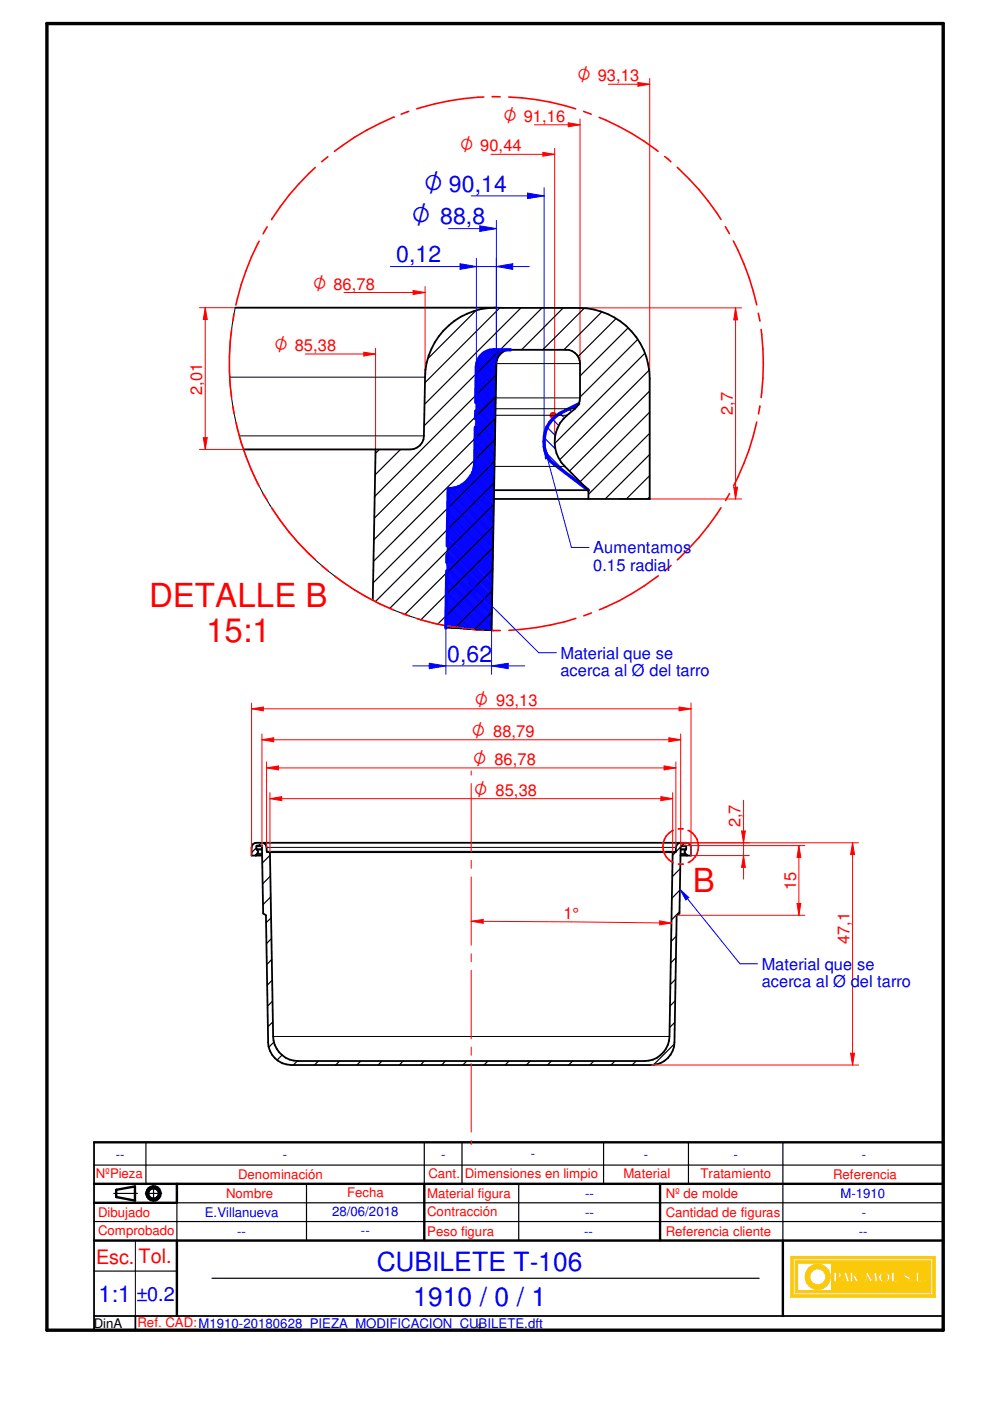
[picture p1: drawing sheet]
<svg xmlns="http://www.w3.org/2000/svg" width="210mm" height="297mm" viewBox="0 0 210 297" stroke-linecap="round" stroke-linejoin="round" font-family="sans-serif">
<path d="M9.9 5h190.1v277h-190.1z" fill="none" stroke="#000" stroke-width=".72"/>
<g fill="none" stroke="#000" stroke-width=".51">
<path d="M19.9 255h17.6M19.9 251h180.1M24.6 252.3v1.5M28.6 251.5v3.1M140 251v12M19.9 263h180.1M166 263v16"/>
<circle cx="32.5" cy="253" r="1.5"/>
<circle cx="32.6" cy="253" r="1.14"/>
</g>
<path d="M19.9 242.2v39.8h180.1v-39.8M19.9 279h180.1M28.7 279v3" fill="none" stroke="#000" stroke-width=".38"/>
<g fill="none" stroke="#000" stroke-width=".25">
<path d="M19.9 247h180.1M19.9 259h180.1M24.1 253h5M30.8 253h3.5M30.9 242.2v8.8M32.6 251.3v3.5M37.5 255v8M65 251v12M98 242.2v8.8M110 251v12M128 242.2v8.8M146 242.2v8.8"/>
<path d="M166 242.2v20.8M19.9 269.5h17.6M45 271h116"/>
</g>
<g fill="#faca0a">
<path d="M167.7 266.4v8.6h30.5v-8.6zM168.1 266.9h29.7v7.7h-29.7z" fill-rule="evenodd"/>
<path d="M168.6 267.3v6.8h28.7v-6.8zM193.1 271.5a.3 .3 0 0 1 .6 0 .3 .3 0 0 1-.6 0zM194.2 269.7h.6v1.9h.8v.2h-1.4zM195.9 271.4l.4-.1v.4l-.3 .1zM169.1 267.8h7.2v5.8h-7.2zM176.8 269.7h.8a.61 .61 0 0 1 .8 .5 .61 .61 0 0 1-.6 .7h-.4v.9h-.6zM179 269.7h.5l.6 2.1h-.6l-.1-.4h-.6l-.2 .4h-.2zM180.3 269.7h.5v.9l.8-.9h.3l-.5 .7 .7 1.4h-.7l-.5-.9-.1 .9h-.5zM182.2 270.6h.8v.2h-.8zM183.7 269.7h.3l.7 1.4 .8-1.4h.3l.3 2.1h-.6l-.1-1.2-.7 1.2h-.2l-.6-1.2-.2 1.2h-.4zM186.4 270.2a1.19 1.19 0 0 1 1.7-.4 1.19 1.19 0 0 1 .3 1.7 1.2 1.2 0 0 1-1.5 .2 1.2 1.2 0 0 1-.5-1.5zM189 269.7h.6v1.9h.8v.2h-1.4zM191.6 270a.73 .73 0 0 1 .8-.3 .73 .73 0 0 1 .6 .6l-.3 .1a.35 .35 0 0 0-.3-.5 .35 .35 0 0 0-.4 .4l.3 .1a.74 .74 0 0 1 .6 1.1 .74 .74 0 0 1-1.2 .1l-.1-.5h.2v.3a.35 .35 0 0 0 .5 .2 .35 .35 0 0 0 .1-.5 .88 .88 0 0 1-.8-1.1z" fill-rule="evenodd"/>
</g>
<g fill="none" stroke="#faca0a" stroke-width=".25">
<path d="M176.8 269.7h.8a.63 .63 0 0 1 .7 .3 .63 .63 0 0 1 0 .8l-.9 .1v.9h-.6zM179 269.7h.5l.6 2.1h-.6l-.1-.4h-.6l-.2 .4h-.2zM180.3 269.7h.5v.9l.8-.9h.3l-.5 .7 .7 1.4h-.7l-.5-.9-.1 .9h-.5zM183.7 269.7h.3l.7 1.4 .8-1.4h.3l.3 2.1h-.6l-.1-1.2-.7 1.2h-.2l-.6-1.2-.2 1.2h-.4zM186.4 270.2a1.19 1.19 0 0 1 1.7-.4 1.19 1.19 0 0 1 .3 1.7 1.2 1.2 0 0 1-1.5 .2 1.2 1.2 0 0 1-.5-1.5zM191.8 271.3h.1M192.2 271.7l-.4-.3v-.3h-.2a.73 .73 0 0 0 .4 .7 .73 .73 0 0 0 .8-.1M192.2 271.7h.1M192.2 269.7l-.4 .2-.2 .4a1.24 1.24 0 0 0 .9 1l.1 .1M192.3 269.7h.1M192.3 269.7l.6 .3 .1 .3-.3 .1a.35 .35 0 0 0-.3-.5 .35 .35 0 0 0-.4 .4l1 .6-.2 .8M192.3 270.4h.1"/>
<path d="M192.6 271.4h.1M192.6 271.4l-.4 .3M192.8 271.7h.1"/>
</g>
<path d="M171.3 269.1a2.65 2.65 0 0 1 2.9-.9 2.65 2.65 0 0 1 1.8 2.4h-.9a1.75 1.75 0 0 0-2.6-1.4 1.75 1.75 0 0 0 0 3 1.75 1.75 0 0 0 2.6-1.4h.9a2.66 2.66 0 0 1-3.6 2.4 2.66 2.66 0 0 1-1.1-4.1z" fill-rule="evenodd" fill="#faca0a"/>
<path d="M171.5 268.9a2.65 2.65 0 0 1 2.8-.7 2.65 2.65 0 0 1 1.7 2.4h-.9a1.74 1.74 0 0 0-2.6-1.4 1.74 1.74 0 0 0 0 3 1.74 1.74 0 0 0 2.6-1.4h.9a2.65 2.65 0 0 1-3.7 2.3 2.65 2.65 0 0 1-.8-4.2z" fill="none" stroke="#faca0a" stroke-width=".25"/>
<path d="M177.4 270l.4 .2v.4l-.3 .2h-.1z" fill-rule="evenodd" fill="#faca0a"/>
<path d="M177.4 270l.4 .2v.4l-.3 .2h-.1z" fill="none" stroke="#faca0a" stroke-width=".25"/>
<path d="M179.1 270.3l.2 .8h-.5z" fill="#faca0a"/>
<path d="M179.1 270.3l.2 .8h-.5z" fill="none" stroke="#faca0a" stroke-width=".25"/>
<path d="M187.1 270.2a.65 .65 0 0 1 .8-.1 .65 .65 0 0 1 .3 .7 .68 .68 0 0 1-.7 .9 .68 .68 0 0 1-.6-.9z" fill-rule="evenodd" fill="#faca0a"/>
<g fill="none" stroke="#faca0a" stroke-width=".25">
<path d="M167.7 266.4h30.5v8.6h-30.5zM168.1 266.9h29.7v7.7h-29.7zM168.6 267.3h28.7v6.8h-28.7zM169.1 267.8h7.2v5.8h-7.2zM182.2 270.6h.8v.2h-.8zM187.2 270l.3-.1a.9 .9 0 0 1 .6 .9 .9 .9 0 0 1-.6 .9 .96 .96 0 0 1-.3-1.7zM189 269.7h.6v1.9h.8v.2h-1.4zM194.2 269.7h.6v1.9h.8v.2h-1.4zM195.9 271.4l.4-.1v.4l-.3 .1z"/>
<circle cx="193.4" cy="271.5" r=".27"/>
</g>
<path d="M19.9 242.2h180.1M24.6 253.8l4 .8M28.6 251.5l-4 .8M37.5 251v4M90 251v12M37.5 263v16" fill="none" stroke="#000" stroke-width=".51"/>
<g fill="none" stroke="#000" stroke-width=".25">
<path d="M54.4 179.7l-1.1 1.1M55.4 178.7l-.6 .6M144.3 179.6l-1.7 1.7M145.2 178.7l-.6 .6M57.2 181.4l-1.6 1.6M57.3 185.8l-1.6 1.6M57.4 190.2l-1.6 1.6M57.5 194.6l-1.1 1.1M57.6 199l-1.1 1.1M143.4 198.5l-1.1 1.1M144.1 193.3l-1.7 1.7M144.1 188.7l-1.6 1.8"/>
<path d="M144.2 184.1l-1.7 1.8M57.6 203.4l-1 1.1M57.7 207.8l-1.1 1.1M57.8 212.3l-1.1 1M57.9 216.7l-1.1 1M143.1 216.7l-1.1 1.1M143.2 212.2l-1.1 1.1M143.3 207.6l-1.2 1.1M143.3 203l-1.1 1.2M58.1 220.9l-1.1 1.1M59.8 223.7l-1 1M63 225l-.8 .8"/>
<path d="M67.5 225l-.8 .8M72 225l-.8 .8M76.5 225l-.9 .8M81 225l-.8 .8M85.5 225l-.8 .8M90 225l-.8 .8M94.4 225l-.8 .8M99 225l-.9 .8M103.5 225l-.9 .8M107.9 225l-.8 .8M112.4 225l-.8 .8M116.9 225l-.8 .8"/>
<path d="M121.4 225l-.8 .8M125.9 225l-.8 .8M130.4 225l-.9 .8M134.9 225l-.9 .8M143 221.4l-4.4 4.4M37.5 255h162.5M90 242.2v8.8"/>
</g>
<g fill="none" stroke="#000" stroke-width=".21">
<path d="M54.4 180h1.1M54.4 179.5h1.1M56.5 179.7h86.8M144.3 180h1.2M144.3 179.5h1.2M54.4 180.1h1.1M54.5 180.2h1M54.6 180.9h.9M56.6 180.5h86.7M144.3 180.9h1M144.3 180.2h1M144.3 180.1h1.2"/>
<path d="M57.9 219.8h84M28.7 263v16"/>
</g>
<path d="M55.5 178.7h88.8M54.2 181.3l.5-.6v-.3l-.3-.4v-.7h1.1l.3 14.4 .6 .4 .5 26.9a4.9 4.9 0 0 0 4.8 4.8h76.4a4.9 4.9 0 0 0 4.9-4.8l.5-26.9 .6-.4 .3-14.4h1.1v.7l-.3 .4v.3l.4 .6M54.2 181.3h1.3M54.2 181.3v.1M55.5 181.4h-2.2v-1.7a1.01 1.01 0 0 1 1.1-1h1a.96 .96 0 0 1 1.1 1l.1 .8 .1 .2 86.6-.1a1.78 1.78 0 0 1 .7-1.9 2.12 2.12 0 0 1 2.4 .6l.1 2.1h-2.2M57.2 180.7l.7 39.1a5.3 5.3 0 0 0 5.3 5.2h73.5a5.4 5.4 0 0 0 5.2-5.2l.7-39.1M144.3 181.3h1.3M145.6 181.3v.1" fill="none" stroke="#000" stroke-width=".38"/>
<path d="M55.5 155.6v23.9M55.5 156.8l2.5-.4v.9zM144.3 155.6v23.9M99.9 163.4v.9M99.9 166.1v14.5M99.9 182.4v1.7M99.9 185.9v14.5M99.9 202.2v1.7M99.9 205.7v14.5M99.9 222v1.7M99.9 225.5v14.5M99.9 241.8v.9" fill="none" stroke="#f00" stroke-width=".21"/>
<path d="M55.5 156.8l2.5-.4v.9z" fill="#f00"/>
<path d="M141.8 156.4l2.5 .4-2.5 .5z" fill="none" stroke="#f00" stroke-width=".21"/>
<path d="M141.8 156.4l2.5 .4-2.5 .5z" fill="#f00"/>
<path d="M53.3 149.1v32.3M53.3 150.3l2.5-.4v.8zM55.5 156.8h88.8M146.5 149.1v32.3" fill="none" stroke="#f00" stroke-width=".21"/>
<path d="M53.3 150.3l2.5-.4v.8z" fill="#f00"/>
<path d="M144 149.9l2.5 .4-2.5 .4z" fill="none" stroke="#f00" stroke-width=".21"/>
<path d="M144 149.9l2.5 .4-2.5 .4z" fill="#f00"/>
<path d="M53.3 150.3h93.2M144.3 178.7h37.7M180.8 178.7l.4 2.5h-.9zM138.1 225.8h43.9" fill="none" stroke="#f00" stroke-width=".21"/>
<path d="M180.8 178.7l.4 2.5h-.9z" fill="#f00"/>
<path d="M180.3 223.3h.9l-.4 2.5z" fill="none" stroke="#f00" stroke-width=".21"/>
<path d="M180.3 223.3h.9l-.4 2.5z" fill="#f00"/>
<path d="M56.5 161.5v18.2M56.5 162.8l2.6-.4v.8zM143.3 161.5v18.2M180.8 178.7v47.1" fill="none" stroke="#f00" stroke-width=".21"/>
<path d="M56.5 162.8l2.6-.4v.8z" fill="#f00"/>
<path d="M140.8 162.4l2.5 .4-2.5 .4z" fill="none" stroke="#f00" stroke-width=".21"/>
<path d="M140.8 162.4l2.5 .4-2.5 .4z" fill="#f00"/>
<path d="M56.5 162.8h86.8M57.2 168.1v12.6M57.2 169.3l2.5-.4v.9zM142.6 168.1v12.6" fill="none" stroke="#f00" stroke-width=".21"/>
<path d="M57.2 169.3l2.5-.4v.9z" fill="#f00"/>
<path d="M140.1 168.9l2.5 .4-2.5 .5z" fill="none" stroke="#f00" stroke-width=".21"/>
<path d="M140.1 168.9l2.5 .4-2.5 .5z" fill="#f00"/>
<path d="M57.2 169.3h85.4M139.9 195.2l2.5 .5-2.5 .4z" fill="none" stroke="#f00" stroke-width=".21"/>
<path d="M139.9 195.2l2.5 .5-2.5 .4z" fill="#f00"/>
<path d="M99.9 195.3l2.5-.4v.8z" fill="none" stroke="#f00" stroke-width=".21"/>
<path d="M99.9 195.3l2.5-.4v.8z" fill="#f00"/>
<path d="M144.9 178.7h14M157.2 176.2h.8l-.4 2.5zM99.9 195.3l42.5 .4M146.5 181.4h12.4" fill="none" stroke="#f00" stroke-width=".21"/>
<path d="M157.2 176.2h.8l-.4 2.5z" fill="#f00"/>
<path d="M157.6 181.4l.4 2.5h-.8z" fill="none" stroke="#f00" stroke-width=".21"/>
<path d="M157.6 181.4l.4 2.5h-.8z" fill="#f00"/>
<path d="M77.1 74.7l2.5 .4-2.5 .4zM79.6 73.8v21.5M157.6 169.7v16.7" fill="none" stroke="#f00" stroke-width=".21"/>
<path d="M142.7 176.1a3.7 3.7 0 0 0-2.2 3.4 3.7 3.7 0 0 0 2.2 3.4M144.8 175.7l-1 .1M145.9 176.1a3.8 3.8 0 0 1 2.2 3.4 3.8 3.8 0 0 1-2.2 3.4M143.8 183.2h1.1" fill="none" stroke="#f00" stroke-width=".34"/>
<path d="M77.1 74.7l2.5 .4-2.5 .4z" fill="#f00"/>
<path d="M64.7 75.1h14.9M87.6 61.6l2.5 .4-2.5 .4zM90.1 60.7v19.3" fill="none" stroke="#f00" stroke-width=".21"/>
<path d="M87.6 61.6l2.5 .4-2.5 .4z" fill="#f00"/>
<path d="M115.1 32.3l2.5 .4-2.5 .4zM117.6 31.5v61.9M72.9 62h17.2" fill="none" stroke="#f00" stroke-width=".21"/>
<path d="M115.1 32.3l2.5 .4-2.5 .4z" fill="#f00"/>
<path d="M104.1 32.7h13.5M120.5 26l2.5 .5-2.5 .4zM123 25.2v51.9" fill="none" stroke="#f00" stroke-width=".21"/>
<path d="M120.5 26l2.5 .5-2.5 .4z" fill="#f00"/>
<path d="M135.3 17.5l2.5 .4-2.5 .4zM137.8 16.6v63.7M113.3 26.5h9.7" fill="none" stroke="#f00" stroke-width=".21"/>
<path d="M135.3 17.5l2.5 .4-2.5 .4z" fill="#f00"/>
<path d="M129 17.9h8.8M117.5 65.3h39.7M156 65.3l.4 2.5h-.8zM131.3 105.8h25.9" fill="none" stroke="#f00" stroke-width=".21"/>
<path d="M156 65.3l.4 2.5h-.8z" fill="#f00"/>
<path d="M155.6 103.3h.8l-.4 2.5z" fill="none" stroke="#f00" stroke-width=".21"/>
<path d="M155.6 103.3h.8l-.4 2.5z" fill="#f00"/>
<path d="M42.3 65.2h19.2M43.5 65.2l.4 2.5h-.8zM156 65.3v40.5M42.3 95.3h21.1" fill="none" stroke="#f00" stroke-width=".21"/>
<path d="M43.5 65.2l.4 2.5h-.8z" fill="#f00"/>
<path d="M43.1 92.8h.8l-.4 2.5z" fill="none" stroke="#f00" stroke-width=".21"/>
<path d="M43.1 92.8h.8l-.4 2.5z" fill="#f00"/>
<path d="M43.5 65.2v30.1M144.9 179.3h25.7M169.4 179.3l.4 2.5h-.8zM143.5 194.1h27.1" fill="none" stroke="#f00" stroke-width=".21"/>
<path d="M169.4 179.3l.4 2.5h-.8z" fill="#f00"/>
<path d="M169 191.6h.8l-.4 2.5z" fill="none" stroke="#f00" stroke-width=".21"/>
<path d="M169 191.6h.8l-.4 2.5z" fill="#f00"/>
<path d="M169.4 179.3v14.8" fill="none" stroke="#f00" stroke-width=".21"/>
<path d="M101.7 47.9l3.5 .6-3.5 .6zM105.2 46.7v30.4" fill="none" stroke="#00f" stroke-width=".21"/>
<path d="M101.7 47.9l3.5 .6-3.5 .6z" fill="#00f"/>
<path d="M115.4 39.8v53.8M95.1 48.5h10.1M111.8 40.9l3.6 .6-3.6 .6z" fill="none" stroke="#00f" stroke-width=".21"/>
<path d="M111.8 40.9l3.6 .6-3.6 .6z" fill="#00f"/>
<path d="M99.9 41.5h15.5" fill="none" stroke="#00f" stroke-width=".21"/>
<circle cx="117.2" cy="88.1" r=".7" fill="#f00"/>
<path d="M115.4 92.8l2.4 2.4M115.7 95.9l4.7 4.7M116 90.6l1.7 1.7M117.1 88.9l1.3 1.3M118.7 87.7l1 .9M120.6 86.7l.6 .6M122.5 85.8l.1 .1" fill="none" stroke="#00f" stroke-width=".25"/>
<path d="M122.7 85.6l-3.9 2a6.9 6.9 0 0 0-2 10.3l8 6" fill="none" stroke="#00f" stroke-width=".72"/>
<path d="M144.2 188.6l12.7 15.7" fill="none" stroke="#00f" stroke-width=".21"/>
<path d="M144.2 188.6l1.8 1.7-.6 .5z" fill="#00f"/>
<path d="M144.2 188.6l1.8 1.7-.6 .5zM156.9 204.3h3.7" fill="none" stroke="#00f" stroke-width=".21"/>
<g fill="none" stroke="#00f" stroke-width=".25">
<path d="M101 77.7l4.2 4.2M101 77.9l4.2 4.2M101 78.1l4.2 4.2M101 78.4l4.2 4.1M101 78.6l4.1 4.1M101 78.8l4.1 4.1M101 79l4.1 4.1M101 79.2l4.1 4.1M101 79.4l4.1 4.1M101 79.6l4.1 4.1M101 79.8l4.1 4.1M101 77.6l4.2 4.1"/>
<path d="M101.1 77.2l4.1 4M101.1 77.3l4.1 4.1M101.1 77l4.1 4M101.2 76.8l4 4M101.2 76.7l4 3.9M101.3 76.5l3.9 3.9M101.3 76.4l3.9 3.8M101.4 76.2l3.8 3.8M101.5 76.1l3.7 3.7M101.6 75.9l3.6 3.6M101.6 75.8l3.6 3.5M101.7 75.7l3.5 3.5"/>
<path d="M101.8 75.6l3.4 3.4M101.9 75.4l3.3 3.3M102 75.4l3.2 3.1M102.1 75.2l3.1 3.1M102.2 75.1l3 3M102.4 75l2.8 2.9M102.5 74.9l2.7 2.8M102.6 74.8l2.6 2.7M102.7 74.8l2.5 2.5M102.8 74.7l2.4 2.3M103 74.6l2.2 2.3M103.1 74.5l2.2 2.2"/>
<path d="M103.3 74.5l2 2M103.4 74.4l2 1.9M103.6 74.3l1.8 1.9M103.8 74.3l1.7 1.7M103.9 74.3l1.6 1.6M104.1 74.2l1.5 1.5M104.3 74.2l1.4 1.4M104.5 74.2l1.2 1.3M104.6 74.2l1.2 1.2M104.9 74.2l1.1 1M105.1 74.2l.9 .9M105.3 74.2l.8 .8"/>
<path d="M105.5 74.2l.8 .7M105.7 74.2l.7 .6M105.9 74.2l.6 .5M106.1 74.2l.5 .4M106.3 74.2l.5 .3M106.6 74.2l.3 .3M106.8 74.2l.2 .2M107 74.2l.2 .1M107.2 74.2l.2 .1M107.4 74.2l.1 .1M107.6 74.2h.1M107.8 74.2h.1"/>
<path d="M108 74.2h.1M100.3 99.9l4.4 4.5M100.4 99.8l4.4 4.4M100.4 99.6l4.4 4.4M100.5 99.4l4.3 4.4M100.5 99.3l4.3 4.2M100.5 99.1l4.3 4.2M100.6 98.9l4.2 4.2M100.6 98.3l4.2 4.2M100.6 98.6l4.2 4.1M100.6 98.8l4.2 4.1M100.7 96.9l4.1 4.1"/>
<path d="M100.7 97.1l4.1 4.2M100.7 97.3l4.1 4.2M100.7 97.5l4.1 4.2M100.7 97.7l4.1 4.2M100.7 98l4.1 4.1M100.7 98.2l4.1 4.1M100.7 94.6l4.2 4.2M100.7 94.8l4.2 4.1M100.7 95l4.2 4.1M100.7 95.2l4.2 4.2M100.7 95.5l4.1 4.1M100.7 95.7l4.1 4.1"/>
<path d="M100.7 95.9l4.1 4.1M100.7 96.1l4.1 4.1M100.7 96.3l4.1 4.1M100.7 96.5l4.1 4.1M100.7 96.7l4.1 4.1M100.8 92.1l4.1 4.1M100.8 92.3l4.1 4.1M100.8 92.5l4.1 4.1M100.8 92.8l4.1 4.1M100.8 93l4.1 4.1M100.8 93.2l4.1 4.1M100.8 93.4l4.1 4.1"/>
<path d="M100.8 93.6l4.1 4.1M100.8 93.8l4.1 4.1M100.8 94l4.1 4.1M100.8 94.2l4.1 4.1M100.8 94.4l4.1 4.2M100.8 89.6l4.1 4.1M100.8 89.8l4.1 4.1M100.8 90l4.1 4.1M100.8 90.3l4.1 4.1M100.8 90.5l4.1 4.1M100.8 90.7l4.1 4.1M100.8 90.9l4.1 4.1"/>
<path d="M100.8 91.1l4.1 4.1M100.8 91.3l4.1 4.1M100.8 91.5l4.1 4.1M100.8 91.7l4.1 4.1M100.8 91.9l4.1 4.2M100.8 87.3l4.2 4.1M100.8 87.5l4.2 4.2M100.8 87.8l4.2 4.1M100.8 88l4.2 4.1M100.8 88.1l4.1 4.2M100.8 88.3l4.1 4.2M100.8 88.6l4.1 4.1"/>
<path d="M100.8 88.8l4.1 4.1M100.8 89l4.1 4.1M100.8 89.2l4.1 4.1M100.8 89.4l4.1 4.1M100.9 84.8l4.1 4.1M100.9 85l4.1 4.2M100.9 85.3l4.1 4.1M100.9 85.4l4.1 4.2M100.9 85.6l4.1 4.2M100.9 85.9l4.1 4.1M100.9 86.1l4.1 4.1M100.9 86.3l4.1 4.1"/>
<path d="M100.9 86.5l4.1 4.1M100.9 86.7l4.1 4.1M100.9 86.9l4.1 4.1M100.9 87.1l4.1 4.1M100.9 82.5l4.2 4.2M100.9 82.7l4.2 4.2M100.9 82.9l4.2 4.2M100.9 83.1l4.2 4.2M100.9 83.4l4.1 4.1M100.9 83.6l4.1 4.1M100.9 83.8l4.1 4.1M100.9 84l4.1 4.1"/>
<path d="M100.9 84.2l4.1 4.1M100.9 84.4l4.1 4.1M100.9 84.6l4.1 4.1M101 80l4.1 4.2M101 80.2l4.1 4.2M101 80.4l4.1 4.2M101 80.6l4.1 4.2M101 80.9l4.1 4.1M101 81.1l4.1 4.1M101 81.3l4.1 4.1M101 81.5l4.1 4.1M101 81.7l4.1 4.1"/>
<path d="M101 81.9l4.1 4.1M101 82.1l4.1 4.1M101 82.3l4.1 4.1M94.7 119l9.7 9.6M94.7 119.2l9.6 9.6M94.7 119.4l9.6 9.6M94.7 119.6l9.6 9.6M94.7 119.8l9.6 9.6M94.8 116.5l9.6 9.6M94.8 116.7l9.6 9.6M94.8 116.9l9.6 9.6M94.8 117.1l9.6 9.6"/>
<path d="M94.8 117.3l9.6 9.6M94.8 117.5l9.6 9.6M94.8 117.7l9.6 9.6M94.8 117.9l9.6 9.6M94.8 118.2l9.6 9.5M94.8 118.4l9.6 9.5M94.8 118.6l9.6 9.5M94.8 118.8l9.6 9.6M94.8 114l9.6 9.6M94.8 114.2l9.6 9.6M94.8 114.4l9.6 9.6M94.8 114.6l9.6 9.6"/>
<path d="M94.8 114.8l9.6 9.6M94.8 115l9.6 9.6M94.8 115.2l9.6 9.6M94.8 115.4l9.6 9.6M94.8 115.7l9.6 9.5M94.8 115.9l9.6 9.5M94.8 116.1l9.6 9.5M94.8 116.3l9.6 9.6M94.9 111.7l9.6 9.6M94.9 111.9l9.5 9.6M94.9 112.1l9.5 9.6M94.9 112.3l9.5 9.6"/>
<path d="M94.9 112.5l9.5 9.6M94.9 112.7l9.5 9.6M94.9 112.9l9.5 9.6M94.9 113.2l9.5 9.5M94.9 113.4l9.5 9.5M94.9 113.6l9.5 9.5M94.9 113.8l9.5 9.6M94.9 109.2l9.6 9.5M94.9 109.4l9.6 9.6M94.9 109.6l9.6 9.6M94.9 109.8l9.6 9.6M94.9 110l9.6 9.6"/>
<path d="M94.9 110.2l9.6 9.6M94.9 110.4l9.6 9.6M94.9 110.7l9.6 9.5M94.9 110.9l9.6 9.5M94.9 111.1l9.6 9.5M94.9 111.3l9.6 9.6M94.9 111.5l9.6 9.6M95 106.7l9.6 9.5M95 106.9l9.5 9.6M95 107.1l9.5 9.6M95 107.3l9.5 9.6M95 107.5l9.5 9.6"/>
<path d="M95 107.7l9.5 9.6M95 107.9l9.5 9.6M95 108.2l9.5 9.5M95 108.4l9.5 9.5M95 108.6l9.5 9.6M95 108.8l9.5 9.6M95 109l9.5 9.5M95 104.4l9.6 9.6M95 104.6l9.6 9.6M95 104.8l9.6 9.6M95 105l9.6 9.6M95 105.2l9.6 9.6"/>
<path d="M95 105.5l9.6 9.5M95 105.7l9.6 9.5M95 105.9l9.6 9.5M95 106l9.6 9.7M95 106.3l9.6 9.5M95 106.5l9.6 9.5M95 103.8l9.6 9.5M95 104l9.6 9.5M95 104.2l9.6 9.5M95.1 103.6l9.5 9.5M95.3 103.6l9.3 9.3M95.5 103.6l9.1 9.1"/>
<path d="M95.7 103.6l8.9 8.9M95.9 103.5l8.7 8.8M96.1 103.5l8.5 8.6M96.2 103.5l8.4 8.4M96.4 103.5l8.2 8.2M96.6 103.4l8 8.1M96.7 103.4l7.9 7.9M96.9 103.3l7.7 7.7M97 103.3l7.6 7.5M97.2 103.2l7.4 7.4M97.4 103.1l7.2 7.3M97.5 103l7.1 7.2"/>
<path d="M97.6 103l7 7M97.8 102.9l6.8 6.9M97.9 102.8l6.7 6.8M98 102.7l6.6 6.7M98.2 102.7l6.5 6.5M98.3 102.6l6.4 6.4M98.4 102.5l6.3 6.3M98.6 102.4l6.1 6.1M98.6 102.3l6.1 6M98.8 102.2l5.9 5.9M98.9 102.1l5.8 5.8M99 102l5.7 5.7"/>
<path d="M99.1 101.9l5.6 5.6M99.2 101.8l5.5 5.5M99.3 101.7l5.4 5.4M99.4 101.6l5.3 5.3M99.5 101.4l5.2 5.3M99.6 101.3l5.1 5.2M99.7 101.2l5 5.1M99.7 101l5 5M99.8 100.9l4.9 4.9M99.9 100.8l4.8 4.8M100 100.7l4.7 4.7M100.1 100.5l4.6 4.7"/>
<path d="M100.1 100.4l4.6 4.6M100.2 100.2l4.5 4.6M100.2 100.1l4.5 4.5M94.5 131.1l2.2 2.2M94.5 131.3l2 1.9M94.5 131.5l1.8 1.7M94.5 131.7l1.6 1.5M94.5 131.9l1.3 1.3M94.5 132.1l1.1 1.1M94.5 132.3l.9 .9M94.5 132.5l.6 .6M94.5 132.8l.4 .3"/>
<path d="M94.5 133l.2 .1M94.6 128.6l4.8 4.8M94.6 128.8l4.6 4.6M94.6 129l4.4 4.4M94.6 129.2l4.1 4.1M94.6 129.4l3.9 3.9M94.6 129.6l3.7 3.7M94.6 129.8l3.4 3.5M94.6 130l3.2 3.3M94.6 130.3l3 3M94.6 130.5l2.8 2.8M94.6 130.7l2.6 2.6"/>
<path d="M94.6 130.9l2.3 2.4M94.6 126.1l7.5 7.5M94.6 126.3l7.3 7.2M94.6 126.5l7 7M94.6 126.7l6.8 6.8M94.6 126.9l6.6 6.6M94.6 127.1l6.4 6.4M94.6 127.3l6.2 6.2M94.6 127.5l5.9 6M94.6 127.8l5.7 5.6M94.6 128l5.5 5.4M94.6 128.2l5.3 5.2"/>
<path d="M94.6 128.4l5.1 5M94.7 123.8l9.6 9.5M94.7 124l9.5 9.6M94.7 124.2l9.4 9.4M94.7 124.4l9.2 9.2M94.7 124.6l9 9M94.7 124.8l8.8 8.8M94.7 125.1l8.6 8.5M94.7 125.3l8.3 8.3M94.7 125.4l8.1 8.2M94.7 125.6l7.9 8M94.7 125.9l7.6 7.7"/>
<path d="M94.7 121.3l9.6 9.6M94.7 121.5l9.6 9.6M94.7 121.7l9.6 9.6M94.7 121.9l9.6 9.6M94.7 122.1l9.6 9.6M94.7 122.3l9.6 9.6M94.7 122.6l9.6 9.5M94.7 122.7l9.6 9.6M94.7 122.9l9.6 9.6M94.7 123.1l9.6 9.6M94.7 123.4l9.6 9.5M94.7 123.6l9.6 9.5"/>
<path d="M94.7 120l9.6 9.6M94.7 120.2l9.6 9.6M94.7 120.4l9.6 9.6M94.7 120.6l9.6 9.6M94.7 120.9l9.6 9.5M94.7 121.1l9.6 9.5"/>
</g>
<g fill="none" stroke="#000" stroke-width=".25">
<path d="M100.9 65.8l-10.2 10.2M105.2 79.5l-25.8 25.8M106 65.3l-15.9 15.9M110.4 65.3l-20.4 20.4M114.9 65.3l-25 25M119.4 65.3l-8.8 8.9M123.9 65.4l-8.8 8.8M127.6 66.1l-8.1 8.1M130.6 67.5l-8 8.1M133.2 69.5l-10.2 10.2M135.2 72l-12.2 12.2M136.7 74.9l-19.1 19.1"/>
<path d="M137.6 78.5l-18.9 19M80.4 95.3l-.8 .8M84.9 95.3l-5.4 5.4M104.9 97.8l-25.8 25.8M104.9 93.2l-25.7 25.8M105 88.6l-25.7 25.8M105.1 84.1l-25.7 25.8M137.8 82.9l-17.1 17M137.8 87.4l-14.8 14.7M137.8 91.9l-13 12.9M137.8 96.4l-9.5 9.4M104.6 116.1l-15.4 15.3"/>
<path d="M104.6 111.5l-18.7 18.8M104.7 106.9l-22.1 22.1M104.8 102.4l-25.2 25.1M137.8 100.8l-5 5M137.8 105.3l-.5 .5M104.3 129.8l-3.7 3.7M104.4 125.2l-7.8 7.8M104.5 120.6l-11.7 11.7"/>
</g>
<path d="M49.9 65.2h55.2M51.6 95.3h35.4a2.89 2.89 0 0 0 2.9-2.9l.2-12.4a15 15 0 0 1 16.5-14.7h16.2a15 15 0 0 1 15 15v25.5h-33.1M79.6 95.3l-.6 32M104.8 103.9h20M124.8 103.9l-5-5a7.3 7.3 0 0 1 .4-10.8 4.7 4.7 0 0 0 2.8-3.7v-7.3a2.92 2.92 0 0 0-3-2.9h-11.8a2.98 2.98 0 0 0-3 2.9l-1 56.6M124.8 103.9v1.9" fill="none" stroke="#000" stroke-width=".38"/>
<path d="M48.7 80h41.4M49.9 65.2a56.6 56.6 0 0 0 54.3 68.5M105.2 77.1h17.8M50.8 92.4h39.1M104.9 98.9h14.9M105 88.1h15.2M105.1 86.7h16.8M105.1 84.4h17.9" fill="none" stroke="#000" stroke-width=".21"/>
<path d="M161.8 77.1v3.1l-.4 4.1M160.4 89.5a53.1 53.1 0 0 1-4.9 13.5M161.1 86.1l-.3 1.7M142.3 119.9l-1.3 1.1M152.9 107.7a53.7 53.7 0 0 1-9.3 11M154.7 104.6l-.9 1.5M104.4 133.7h1.7M122.1 131.1a56.6 56.6 0 0 1-14.2 2.5M125.4 130l-1.6 .6M139.6 122.1a54.7 54.7 0 0 1-12.5 7.2" fill="none" stroke="#f00" stroke-width=".34"/>
<circle cx="104.4" cy="133.7" r=".17" fill="#f00"/>
<g fill="none" stroke="#f00" stroke-width=".34">
<path d="M66.8 35.5a52.3 52.3 0 0 0-9.2 11.1M69.5 33.2l-1.3 1.1M83.4 24.8a55.9 55.9 0 0 0-12.5 7.3M54.9 51.1a55.1 55.1 0 0 0-4.9 13.6M56.6 48.1l-.8 1.5M49.1 69.9a53.6 53.6 0 0 0 0 14.4M49.6 66.5l-.2 1.6M49.4 86.1l.3 1.7M50 89.5a54.5 54.5 0 0 0 4.9 13.6M55.8 104.7l.9 1.4M57.6 107.7a53 53 0 0 0 9.3 11M68.2 119.9l1.3 1.1"/>
<path d="M71 122.1a54.4 54.4 0 0 0 12.4 7.2M85.1 130l1.6 .6M88.4 131.1a59.4 59.4 0 0 0 14.2 2.5"/>
</g>
<circle cx="83.4" cy="24.8" r=".17" fill="#f00"/>
<path d="M86.7 23.6l-1.7 .6M102.6 20.6a55.2 55.2 0 0 0-14.3 2.5M104.4 20.5h1.6M107.9 20.6a53.3 53.3 0 0 1 14.1 2.5M123.7 23.6l1.6 .6M127 24.9a52.4 52.4 0 0 1 12.5 7.2M140.9 33.2l1.3 1.1M143.6 35.5a53.7 53.7 0 0 1 9.3 11M153.8 48l.8 1.5M155.5 51.1a56 56 0 0 1 4.9 13.5M160.8 66.4l.3 1.7M161.4 69.8l.4 4.2v3.1" fill="none" stroke="#f00" stroke-width=".34"/>
<g fill="none" stroke="#00f" stroke-width=".72">
<path d="M101.2 76.7l-.2 1.1-.1 7.5M101.4 76.3l-.1 .2M103 74.6l-.6 .3-.9 1.1M103.5 74.4l-.2 .1M106 74.2l-2.3 .1M106.3 74.2h.3M107 74.2h1.2M100.8 90.6l-.1 7.5-.3 1.5M100.9 87.1l-.1 1.7M94.8 117.6l-.1 1.7M96.6 103.4l-1.6 .2-.2 12.1M97.3 103.1l-.3 .2"/>
<path d="M99.9 100.8a5.8 5.8 0 0 1-2.2 2.1M100.3 100l-.2 .4M94.7 121l-.2 12.1"/>
</g>
<path d="M94.5 133.1l3.5 .2M98.9 133.4h.9M100.7 133.5l3.5 .2" fill="none" stroke="#000" stroke-width=".21"/>
<path d="M99.4 123.6l14.8 14.8" fill="none" stroke="#00f" stroke-width=".21"/>
<path d="M99.4 123.6l2 1.5-.6 .5z" fill="#00f"/>
<path d="M115.4 94.7l5.8 21.4M99.4 123.6l2 1.5-.6 .5zM114.2 138.4h3.8" fill="none" stroke="#00f" stroke-width=".21"/>
<path d="M115.4 94.7l1.1 2.3-.8 .3z" fill="#00f"/>
<path d="M101 54.8v23M105.2 54.8v22.3M105.2 56.5l3.5-.6v1.2zM115.4 94.7l1.1 2.3-.8 .3zM121.2 116.1h3.7" fill="none" stroke="#00f" stroke-width=".21"/>
<path d="M105.2 56.5l3.5-.6v1.2z" fill="#00f"/>
<path d="M97.5 55.9l3.5 .6-3.5 .6z" fill="none" stroke="#00f" stroke-width=".21"/>
<path d="M97.5 55.9l3.5 .6-3.5 .6z" fill="#00f"/>
<path d="M82.8 56.5h29.4M94.5 133.1v9.9M104.2 133.7v9.3M104.2 141.2l3.5-.6v1.2z" fill="none" stroke="#00f" stroke-width=".21"/>
<path d="M104.2 141.2l3.5-.6v1.2z" fill="#00f"/>
<path d="M91 140.6l3.5 .6-3.5 .6z" fill="none" stroke="#00f" stroke-width=".21"/>
<path d="M91 140.6l3.5 .6-3.5 .6z" fill="#00f"/>
<path d="M87.5 141.2h23.8" fill="none" stroke="#00f" stroke-width=".21"/>
<g font-size="7" fill="#f00">
<text x="31.6" y="128.7">DETALLE B</text>
<text x="43.7" y="136.2">15:1</text>
<text x="146.9" y="189.1">B</text>
</g>
<g font-size="5.6" fill="#00f">
<text x="79.9" y="269.4">CUBILETE T-106</text>
<text x="87.6" y="276.9">1910 / 0 / 1</text>
</g>
<g font-size="5.4" fill="#00f">
<text x="89.9" y="40.6">O 90,14</text>
<text x="87.3" y="47.6">O 88,8</text>
</g>
<g font-size="4.9" fill="#00f">
<text x="84" y="55.6">0,12</text>
<text x="94.8" y="140.3">0,62</text>
<text x="20.9" y="276">1:1</text>
</g>
<g font-size="4.2" fill="#f00">
<text x="20.4" y="267.9">Esc.</text>
<text x="29.3" y="267.9">Tol.</text>
</g>
<text font-size="4.2" fill="#00f" x="28.9" y="275.8">±0.2</text>
<g font-size="3.9" fill="#f00">
<text x="122.5" y="17.3">O 93,13</text>
<text x="106.8" y="25.8">O 91,16</text>
<text x="97.5" y="32.1">O 90,44</text>
<text x="66.4" y="61.4">O 86,78</text>
<text x="58.2" y="74.5">O 85,38</text>
<text x="100.7" y="149.7">O 93,13</text>
<text x="100" y="156.2">O 88,79</text>
<text x="100.3" y="162.2">O 86,78</text>
<text x="100.5" y="168.7">O 85,38</text>
</g>
<g font-size="3.5" fill="#f00">
<text x="42.9" y="83.7" transform="rotate(-90 42.9 83.7)">2,01</text>
<text x="155.4" y="88" transform="rotate(-90 155.4 88)">2,7</text>
<text x="157" y="175.4" transform="rotate(-90 157 175.4)">2,7</text>
<text x="168.8" y="188.6" transform="rotate(-90 168.8 188.6)">15</text>
<text x="119.5" y="194.8">1°</text>
<text x="180.1" y="200.2" transform="rotate(-90 180.1 200.2)">47,1</text>
</g>
<g font-size="3.5" fill="#00f">
<text x="125.8" y="117.3">Aumentamos</text>
<text x="125.8" y="121.1">0.15 radial</text>
<text x="118.8" y="139.7">Material que se</text>
<text x="118.8" y="143.4">acerca al Ø del tarro</text>
<text x="161.5" y="205.6">Material que se</text>
<text x="161.5" y="209.3">acerca al Ø del tarro</text>
</g>
<g font-size="2.8" fill="#00f">
<text x="24.6" y="245.7">--</text>
<text x="60" y="245.7">-</text>
<text x="93.5" y="245.7">-</text>
<text x="112.5" y="245.6">-</text>
<text x="136.5" y="245.7">-</text>
<text x="155.5" y="245.7">-</text>
<text x="182.7" y="245.7">-</text>
<text x="43.4" y="258">E.Villanueva</text>
<text x="70.4" y="257.9">28/06/2018</text>
<text x="124" y="258">--</text>
<text x="124" y="254">--</text>
<text x="178.2" y="254">M-1910</text>
<text x="182.8" y="257.9">-</text>
<text x="50.3" y="262">--</text>
<text x="76.5" y="261.9">--</text>
<text x="123.8" y="262">--</text>
<text x="182.1" y="262.1">--</text>
</g>
<g font-size="2.8" fill="#f00">
<text x="20.3" y="249.7">NºPieza</text>
<text x="50.5" y="250">Denominación</text>
<text x="90.8" y="249.7">Cant.</text>
<text x="98.6" y="249.7">Dimensiones en limpio</text>
<text x="132.2" y="249.7">Material</text>
<text x="148.5" y="249.7">Tratamiento</text>
<text x="176.7" y="250">Referencia</text>
<text x="20.8" y="257.9">Dibujado</text>
<text x="47.9" y="254">Nombre</text>
<text x="73.6" y="253.8">Fecha</text>
<text x="90.6" y="253.9">Material figura</text>
<text x="90.6" y="257.9">Contracción</text>
<text x="141.1" y="254">Nº de molde</text>
<text x="141.1" y="257.9">Cantidad de figuras</text>
<text x="20.8" y="261.9">Comprobado</text>
<text x="90.6" y="262">Peso figura</text>
<text x="141.1" y="262">Referencia cliente</text>
<text x="29.2" y="281.4">Ref. CAD:M1910-20180628_PIEZA_MODIFICACION_CUBILETE.dft</text>
</g>
<text font-size="2.8" x="19.9" y="281.5">DinA</text>
<text font-size="1.7" x="101.1" y="281.7">4</text>
</svg>
